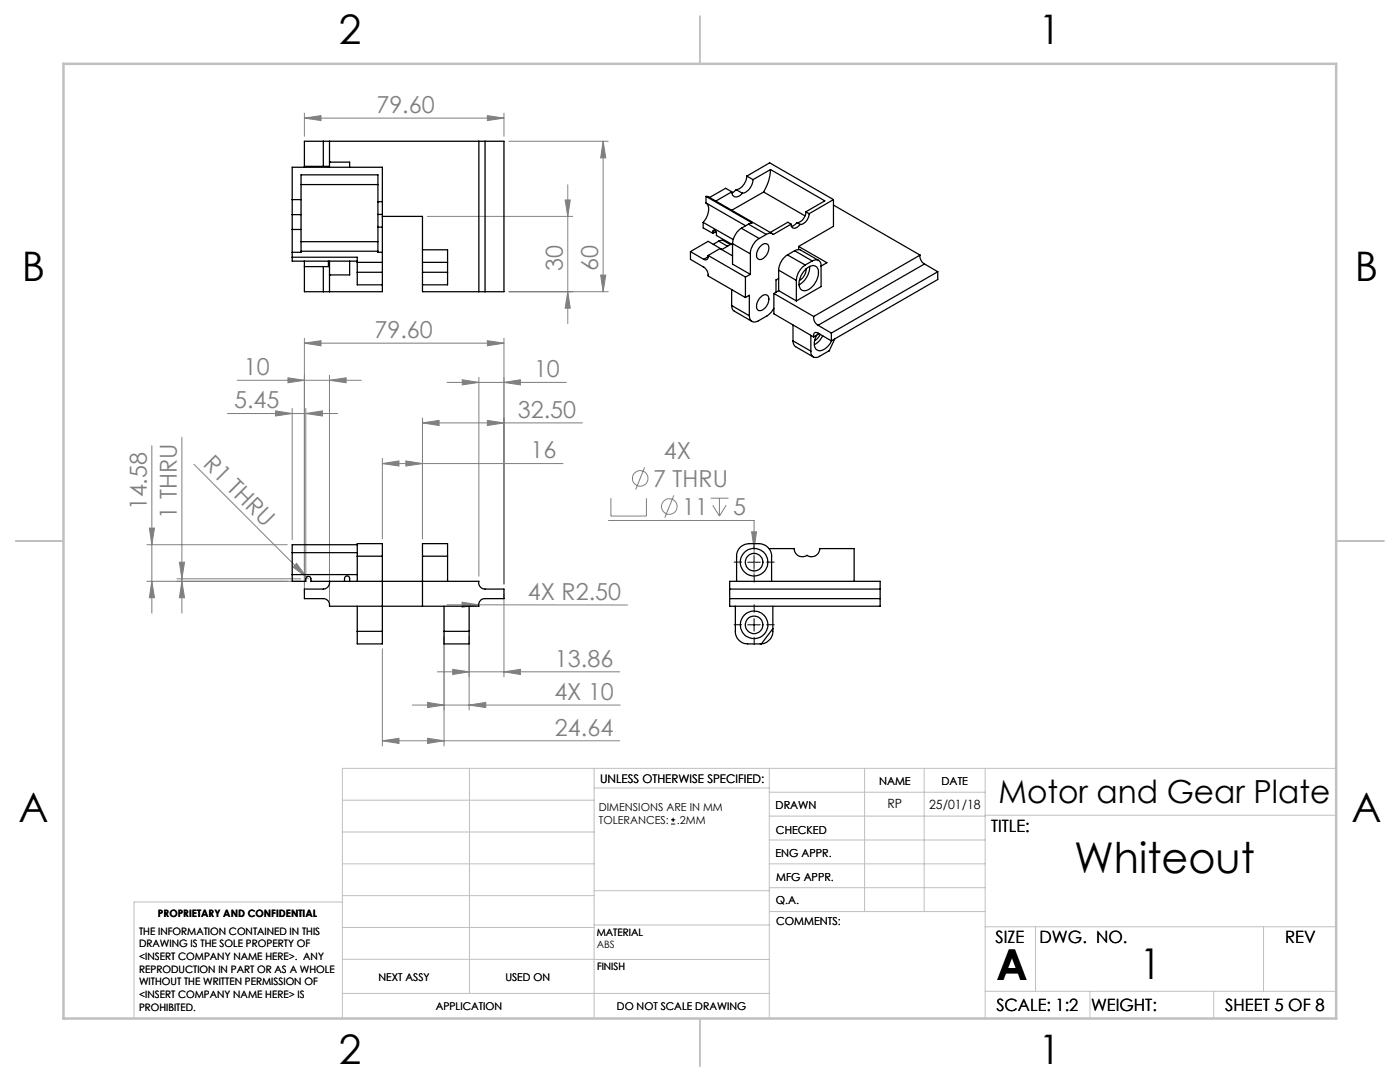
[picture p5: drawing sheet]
<svg xmlns="http://www.w3.org/2000/svg" width="279mm" height="216mm" viewBox="0 0 279 216" stroke-linecap="round" stroke-linejoin="round" font-family="sans-serif">
<g fill="none" stroke="#808080" stroke-width=".2">
<path d="M60.7 23.6l3.4-.5v1zM60.7 22.6v4.6M60.7 23.6h39.9M97.3 23.1l3.3 .5-3.3 .5zM100.6 22.6v4.6M101.6 28.2h19.8M112.8 39.9h1l-.5 3.3zM113.3 36.9v27.7M120.4 28.2v30M120.4 28.2l.5 3.3h-1zM85.3 43.2h29M101.6 58.2h19.8"/>
<path d="M113.3 58.2l.5 3.3h-1zM119.9 54.9h1l-.5 3.3zM47.3 75.9h24.8M57.5 75.4l3.2 .5-3.2 .5zM60.7 68.5l3.4-.5v1zM60.7 67.5v50.9M60.7 68.5h39.9M65.8 75.9l3.3-.5v1zM65.8 74.9v45.1M89.2 76.3h23.8M92.3 75.8l3.3 .5-3.3 .5zM95.6 75.3v39.7"/>
<path d="M97.3 68l3.3 .5-3.3 .5zM100.6 67.5v49M100.6 76.3l3.3-.5v1zM30.3 88.9v33.4M36.3 87.3v35M38.7 92.6l22.5 22.5M45.4 82.5h22M55 82l3.3 .5-3.3 .5zM58.3 81.5v26.2M61 82.5l3.3-.5v1zM61 81.5v33M76.3 92.5l3.3-.5v1z"/>
<path d="M76.3 91.5v16M76.3 92.5h36.1M81 92l3.3 .5-3.3 .5zM84.3 84.4l3.3-.5v1zM84.3 83.4v24.1M84.3 84.4h31.9M97.3 83.9l3.3 .5-3.3 .5zM121.9 99.4v3.6h7.1v-3.6M128.7 93.2l-1.8 4.5M134.5 98.8l-1.8 4.5M141.8 99.4h3.6M143.6 99.4v3.6"/>
<path d="M29.3 116h30.7M29.3 108.7h28M29.8 105.4h1l-.5 3.3zM30.3 116l.5 3.3h-1zM35.3 115.5h24.7M35.8 112.2h1l-.5 3.3zM36.3 116l.5 3.3h-1zM59.2 112.4l2 2.7-2.7-1.9zM61.2 115.1l.3 .4M100.6 118.5v16.6M121.4 103.9h29.1v11M142.2 100.8l1.4 2.2"/>
<path d="M144.9 100.8l-1.3 2.2M150 106.1h1l-.5 3.3zM76.3 129.5v19.3M87.3 134.1h36.4M88.6 127v21.8M89.2 120.7h36M90.3 133.6l3.3 .5-3.3 .5zM92.2 120.2l3.3 .5-3.3 .5zM93.6 127v14.7M100.6 134.1l3.3-.5v1zM76.3 147.8l3.3-.5v1zM76.3 147.8h47.4"/>
<path d="M82.3 140.7h41.5M85.3 147.3l3.3 .5-3.3 .5zM85.3 140.2l3.3 .5-3.3 .5zM93.6 140.7l3.3-.5v1z"/>
<circle cx="127.8" cy="95.5" r="1.55"/>
<circle cx="133.6" cy="101.1" r="1.55"/>
</g>
<path d="M149.2 112.2h2.5M150.5 110.9v2.5M149.2 124.7h2.5M150.5 123.4v2.5M133.9 164.4h.9M133.9 163.6h.9M134.3 163.2v.8" fill="none" stroke="#000" stroke-width=".2"/>
<path d="M148 112.2h-1.5M150.5 109.7v-1.5M150.5 114.7v1.5M153 112.2h1.5M148 124.7h-1.5M150.5 122.2v-1.5M150.5 127.2v1.5M153 124.7h1.5" fill="none" stroke="#000" stroke-width=".2" stroke-dasharray="15.2 1.3 1.3 1.3"/>
<g fill="none" stroke="#c0c0c0" stroke-width=".2">
<path d="M68.3 159.7h50.3M93.7 153.3v44.9M118.6 153.3v49.9M118.6 157.2h34.9M153.5 153.3v49.9M153.5 158.1h43.1M172.5 153.3v28.6M184.4 153.3v28.6M196.6 153.3v49.9M266.7 153.3h-198.4v49.9M68.3 178.7h50.3M68.3 172.4h50.3"/>
<path d="M68.3 166h50.3M68.3 180h-41.6v23.2M118.6 177.7h35M153.5 167.6h43.1M153.5 162.8h43.1M153.5 172.4h43.1M153.5 177.1h43.1M196.6 162.7h70.1M68.3 198.2h85.2M68.3 191.4l85.2 .1M68.3 185.1h50.3M118.6 184.6h35"/>
<path d="M153.6 181.9h43M196.6 197.8h70.1M196.6 184.9h70.1M206.7 184.9v12.9M217.5 197.8v5.4M242.2 197.8v5.4M252.2 184.9v12.9"/>
</g>
<path d="M139.7 3.2v9.5M3.1 107.9h9.6M266.7 107.9h9.5M139.7 203.2v9.6" fill="none" stroke="#c0c0c0" stroke-width=".25"/>
<path d="M12.7 12.7h254v190.5h-254z" fill="none" stroke="#c0c0c0" stroke-width=".5"/>
<g fill="#808080">
<path d="M59.2 112.4l2 2.7-2.7-1.9z"/>
<path d="M92.2 120.2l3.3 .5-3.3 .5z"/>
<path d="M100.6 76.3l3.3-.5v1zM92.3 75.8l3.3 .5-3.3 .5zM61 82.5l3.3-.5v1zM55 82l3.3 .5-3.3 .5zM93.6 140.7l3.3-.5v1zM85.3 140.2l3.3 .5-3.3 .5z"/>
<path d="M60.7 68.5l3.4-.5v1zM97.3 68l3.3 .5-3.3 .5zM57.5 75.4l3.2 .5-3.2 .5zM65.8 75.9l3.3-.5v1zM76.3 92.5l3.3-.5v1zM81 92l3.3 .5-3.3 .5zM84.3 84.4l3.3-.5v1zM97.3 83.9l3.3 .5-3.3 .5zM90.3 133.6l3.3 .5-3.3 .5zM100.6 134.1l3.3-.5v1zM76.3 147.8l3.3-.5v1zM85.3 147.3l3.3 .5-3.3 .5zM60.7 23.6l3.4-.5v1zM97.3 23.1l3.3 .5-3.3 .5zM150 106.1l.5 3.3 .5-3.3z"/>
<path d="M30.3 116l.5 3.3h-1zM29.8 105.4h1l-.5 3.3zM36.3 116l.5 3.3h-1zM35.8 112.2h1l-.5 3.3z"/>
<path d="M112.8 39.9h1l-.5 3.3zM113.3 58.2l.5 3.3h-1zM120.4 28.2l.5 3.3h-1zM119.9 54.9h1l-.5 3.3z"/>
</g>
<g fill="none" stroke="#000" stroke-width=".25">
<path d="M58.3 39.8v3M58.3 39.8v-6.4h18v6.9M58.3 39.8h1.8M60.1 39.8v3M60.1 39.8v-4.9h15.3v5.4M60.1 36.8h15.3M60.7 33.2h3.8M64.5 33.2h1v.2M64.5 28.2h1.3M64.5 28.2h-3.8v5.2M64.5 28.2v5M65.8 32.3h.1"/>
<path d="M65.8 28.2v5.2M65.8 32.3h4v1.1M65.8 28.2h29.8M95.6 28.2h1.2M95.6 28.2v30M96.8 28.2h3.8v30h-3.8M96.8 28.2v30M140.9 39.2l9.2 5.3-.7 .2M140.9 39.2l.5 .1 12.8 7.3M140.9 39.2v1.3M146.1 38.3a.95 .95 0 0 0 .5 1 .95 .95 0 0 0 1.2-.4l.4-.3M146.1 38.3l-1.3-.7-3.2 1.8"/>
<path d="M146.1 38.3l-3.2 1.8M146.9 37.9l-.8 .6M146.9 37.9l1.3 .7M149 35.1a2.96 2.96 0 0 1-2.1 2.8M149 35.1l4.6-2.6 12.7 7.3M149 35.1l1.3 .7M150.3 35.8a2.86 2.86 0 0 1-2.1 2.8M152.4 38.3l-6.3 3.6M152.4 38.3l8.3 4.8M153.8 33.8a9.1 9.1 0 0 1-1.4 4.5M153.8 33.8l10.8 6.3-3.8 2.2M153.8 33.8l-3.5 2"/>
<path d="M166.3 39.8v5.4l-6.9 4M166.3 39.8l-4.8 2.9M58.3 51.3h13v1.1M58.3 50.3v1M58.3 51.3v.8h13M58.3 42.8v3M58.3 45.8v4.5M58.3 42.8h1.8M58.3 45.8h1.8M60.1 42.8v3M60.1 45.8v4.5h-1.8M60.1 50.1h15.3"/>
<path d="M60.1 48.2h15.3M60.7 52.1v6.1h3.8M60.7 53.2h3.8M64.5 58.2h1.3M64.5 53.2v5M65.5 52.1v1.1h-1M65.8 54.9h.1M65.8 52.1v6.1M69.8 52.1v2.8h-4M71.3 54.3v2.5h5M71.3 52.4v1.9M71.3 52.4h5"/>
<path d="M71.3 54.3h5M75.4 40.3v2.5M75.4 42.8v2.5M75.4 45.3v5h.9M75.4 40.3h.9M75.4 42.8h.9M75.4 45.3h.9M76.3 50.3v2.1M76.3 54.3v2.5M76.3 40.3v2.5M76.3 42.8v2.5M76.3 43.2h8v6.6"/>
<path d="M76.3 45.3v5M76.3 52.4v1.9M76.3 56.8v1.4h-10.5M84.3 49.8h5v2.6M84.3 49.8v2.6M84.3 54.3v2.5M84.3 52.4v1.9M84.3 56.8v1.4h11.3M84.3 52.4h5M84.3 54.3h5M89.3 54.3v2.5h-5M89.3 52.4v1.9"/>
<path d="M95.6 58.2h1.2M137.8 50.2v1.6l2.6 1.5a1.95 1.95 0 0 1 .9 1.8l7.5 4.3M137.8 50.2l2.6 1.6M140.3 44.4l6 3.4M140.3 44.4v1.1l2 1.1M140.9 40.5a1.99 1.99 0 0 1 .3 2.4l-.9 1.5M140.9 40.5l7.9 4.5M141.3 51.2a.55 .55 0 0 1-.2 .6 .55 .55 0 0 1-.7 0M141.3 51l7.5 4.3M141.3 51v.2M141.3 51l2.4-1.4 2.5 1.4M141.3 51.2l-.9 .6"/>
<path d="M142.3 46.2v-.1a.46 .46 0 0 1 .5 0 .46 .46 0 0 1 .2 .5v.4l3.2 1.8M142.3 46.2v.4M142.6 46l-.3 .2M142.9 46.2l-.6 .4M143.4 48.1l.9-.2 1.5 .9M143.4 48.1l-1.1 .7M143.4 48.1l1.8 1M144 49.7l.1 .1M144 49.7l-2.7-1.5-3.5 2M144 49.7h-.1M145.9 48.7l-1.9 1.1M146 57.8v3.2"/>
<path d="M146.2 48.6l3.6 2.1M146.2 48.6v4.1l3.6 2.1M148 45.5a4.1 4.1 0 0 0-1.8 3.1M148 45.5l3.5 2.1M148.8 59.4l.7-.5v4.1M148.8 55.3v4.1M149.4 44.7l-1.4 .8M149.4 44.7l3.5 2.1M149.8 54.8l-1 .5M149.8 50.7v4.1M151.5 47.6a3.7 3.7 0 0 0-1.7 3.1M151.6 49.3a1.07 1.07 0 0 1 1.7-.4 2.31 2.31 0 0 1-1.7 2.9 1.02 1.02 0 0 1-.5-1.6z"/>
<path d="M151.8 59.3a.91 .91 0 0 1 1.2-.4 .91 .91 0 0 1 .4 1.2 1.94 1.94 0 0 1-2.1 1.8 1.89 1.89 0 0 1 .5-2.6zM152.9 46.8l-1.4 .8M154.4 58.6l8 4.5M154.4 58.6v4l8 4.6M155.4 58l-1 .6M155.4 58l3.5 2M155.4 53.9l3.5 2.1M155.4 53.9v4.1M155.4 55.6l-.5 .2v2.5M157.2 50.9a3.9 3.9 0 0 0-1.8 3M157.2 50.9l3.5 2M157.9 44.7l-3.6 2.1a1.12 1.12 0 0 0-1.4 0"/>
<path d="M157.9 44.7a.78 .78 0 0 0 .5 .9 .78 .78 0 0 0 .9-.5l.4-.3M157.9 44.7l-.7-.4-3.5 2.1M158.6 50l.6-.2h.5l3.7 2.2M158.6 50l3.5 2.1M158.6 50l-1.4 .9M158.9 56v4M159 44.4l-.5 .5-.6 .3M159 44.4l.7 .4M159.4 49.2l5.6 3.2-1.1 .7M159.4 49.2v.6M160.7 52.9a4.1 4.1 0 0 0-1.8 3.1M160.8 53.7a1.65 1.65 0 0 1 2.2-.4 3.4 3.4 0 0 1-1.1 4.1 1.45 1.45 0 0 1-2.2 .2 3.5 3.5 0 0 1 1.1-3.9z"/>
<path d="M160.8 42.3a2.08 2.08 0 0 1-1.8 2.1M160.8 42.3l.7 .4M160.9 53.7a2.58 2.58 0 0 1-1.4 2.3M161.5 42.7a2.08 2.08 0 0 1-1.8 2.1M161.6 53.2a4.2 4.2 0 0 1-2.1 3.6M162.1 52.1a1.08 1.08 0 0 1 1.2-.1 1.08 1.08 0 0 1 .6 1.1M162.1 52.1l-1.4 .8M163.9 53.1v4.1l-5 2.8M166.3 40.9l17.3 10M183.6 50.9a1.7 1.7 0 0 0 .9 1.8M183.6 50.9l-21.2 12.2M184.5 52.7l-21.2 12.2"/>
<path d="M184.5 52.7l2.6 1.5M187.1 54.2v1.6l-21.2 12.2M187.1 54.2l-21.2 12.3M146 61l.2 .7 .2 .3 3.7 2.1M146 61l3.5 2M154.4 61.5l-.4 .7-.7 .7-2 1.1a1.1 1.1 0 0 1-1.2 .1 1.1 1.1 0 0 1-.6-1.1M158.3 68l.1 .7 .2 .4 3.7 2.1M158.3 68l3.5 2.1M158.3 64.8v3.2M161.8 66.9v3.2M162.4 63.1a1.85 1.85 0 0 0 .9 1.8M162.4 67.2a.6 .6 0 0 1 .1-.7 .6 .6 0 0 1 .8 0l2.6 1.5"/>
<path d="M163 66.9a2.44 2.44 0 0 0 0 2.9 2 2 0 0 0 2.5-1l.5-.8M163.3 64.9l2.6 1.6M163.5 66.6l-1.1 .6M163.7 66.7l-.5 .8-.6 .4M164.2 67a3.8 3.8 0 0 1-1.7 1.8M165.9 66.5v1.5M166.6 67.6l-1.1 2.4-1.9 1.1a1.06 1.06 0 0 1-1.3 .1 1.06 1.06 0 0 1-.5-1.1M58.3 114.7v1.3h2.7v-.5a.51 .51 0 0 1 .5-.5 .51 .51 0 0 1 .6 .5v.5h33.5a1.29 1.29 0 0 0 1.2 1.5h3.8v2h-3.8a1.24 1.24 0 0 0-1.2 1.5h-29.8a1.25 1.25 0 0 0-1.3-1.5h-3.8v-2h3.8a1.3 1.3 0 0 0 1.3-1.5M58.3 110.3v4.4M58.3 114.7h13M58.3 110.3h13M68.8 116v-.6a.51 .51 0 0 1 .5-.5 .51 .51 0 0 1 .5 .5v.6"/>
<path d="M71.3 111v-2.5h5v2.5M71.3 111v5M71.3 111h5M71.3 108.7h-13v1.6M76.3 111v15M84.3 111v-2.5h5v2.5M84.3 111v10M84.3 111h5M89.3 111v5M145.6 117.5v-1.5h30v1.5M145.6 119.5v1.5h30v-1.5M145.6 117.5h30"/>
<path d="M145.6 119.5h30M145.6 117.5v2M147 116v-5a2.47 2.47 0 0 1 2.5-2.5h2a2.53 2.53 0 0 1 2.5 2.5v5M153.5 109.5h5a1.61 1.61 0 0 0 .9 1.4 1.61 1.61 0 0 0 1.6-.1 1.62 1.62 0 0 0 2.6-1.3h6.9v6.5M175.6 117.5v2M71.3 126v2.5h5v-2.5M71.3 126h5M71.3 121v5M88.6 126v2.5h5v-2.5M88.6 126h5M88.6 121v5M93.6 121v5"/>
<path d="M146.8 121v5a2.47 2.47 0 0 0 2.4 2.5h2.7M154.2 121v5a2.55 2.55 0 0 1-2.3 2.5M154.2 125.4l-2.3 3.1"/>
<circle cx="150.5" cy="112.2" r="2.76"/>
<circle cx="150.5" cy="112.2" r="1.76"/>
<circle cx="150.5" cy="124.7" r="2.75"/>
<circle cx="150.5" cy="124.7" r="1.76"/>
</g>
<g font-size="8.5">
<text x="214.3" y="174.2">Whiteout</text>
<text x="198.9" y="195.5">A</text>
<text x="227.5" y="195.4">1</text>
</g>
<g font-size="8.1">
<text x="67.6" y="8.9">2</text>
<text x="207.3" y="8.9">1</text>
<text x="4.4" y="56.2">B</text>
<text x="270.4" y="56.2">B</text>
<text x="3.7" y="164.1">A</text>
<text x="269.7" y="164.1">A</text>
<text x="67.6" y="212.4">2</text>
<text x="207.3" y="212.4">1</text>
</g>
<text font-size="6.3" x="199.3" y="160.2">Motor and Gear Plate</text>
<g font-size="4.7" fill="#808080">
<text x="75.1" y="22.5">79.60</text>
<text x="112.3" y="54.1" transform="rotate(-90 112.3 54.1)">30</text>
<text x="119.4" y="54.1" transform="rotate(-90 119.4 54.1)">60</text>
<text x="74.7" y="67.5">79.60</text>
<text x="48.7" y="74.9">10</text>
<text x="106.6" y="75.3">10</text>
<text x="46.7" y="81.5">5.45</text>
<text x="103.3" y="83.4">32.50</text>
<text x="40.3" y="92.8" transform="rotate(45 40.3 92.8)">R1 THRU</text>
<text x="105.9" y="91.5">16</text>
<text x="132.5" y="91.6">4X</text>
<text x="29.3" y="101.9" transform="rotate(-90 29.3 101.9)">14.58</text>
<text x="130.3" y="97.2">7 THRU</text>
<text x="35.3" y="103.5" transform="rotate(-90 35.3 103.5)">1 THRU</text>
<text x="136.2" y="102.8">11</text>
<text x="146.3" y="102.8">5</text>
<text x="105.3" y="119.7">4X R2.50</text>
<text x="110.8" y="133">13.86</text>
<text x="110.6" y="139.6">4X 10</text>
<text x="110.8" y="146.8">24.64</text>
</g>
<g font-size="3.4">
<text x="197.8" y="166">TITLE:</text>
<text x="198.7" y="188.1">SIZE</text>
<text x="207.5" y="188.1">DWG. NO.</text>
<text x="256.5" y="188.2">REV</text>
<text x="198.8" y="201.7">SCALE: 1:2</text>
<text x="217.7" y="201.8">WEIGHT:</text>
<text x="244.5" y="201.7">SHEET 5 OF 8</text>
</g>
<g font-size="2.5">
<text x="177.1" y="161.3">RP</text>
<text x="185.4" y="161.4">25/01/18</text>
</g>
<text font-size="2.4" x="119.8" y="156.2">UNLESS OTHERWISE SPECIFIED:</text>
<g font-size="2.2">
<text x="119.5" y="161.8">DIMENSIONS ARE IN MM</text>
<text x="154.8" y="161.4">DRAWN</text>
<text x="175.4" y="156.6">NAME</text>
<text x="187.9" y="156.7">DATE</text>
<text x="119.5" y="164.4">TOLERANCES:</text>
<text x="135.1" y="164.4">.2MM</text>
<text x="154.9" y="166.3">CHECKED</text>
<text x="154.8" y="171">ENG APPR.</text>
<text x="154.9" y="175.7">MFG APPR.</text>
<text x="154.9" y="180.4">Q.A.</text>
<text x="154.9" y="184.6">COMMENTS:</text>
</g>
<g font-size="2.1">
<text x="75.5" y="195.7">NEXT ASSY</text>
<text x="100.9" y="195.7">USED ON</text>
<text x="86.9" y="201.5">APPLICATION</text>
<text x="123.1" y="201.6">DO NOT SCALE DRAWING</text>
</g>
<g font-size="2">
<text x="31.5" y="182.9">PROPRIETARY AND CONFIDENTIAL</text>
<text x="27.8" y="186.5">THE INFORMATION CONTAINED IN THIS</text>
<text x="27.8" y="189">DRAWING IS THE SOLE PROPERTY OF</text>
<text x="27.8" y="191.6">&lt;INSERT COMPANY NAME HERE&gt;. ANY</text>
<text x="119.1" y="186.7">MATERIAL</text>
<text x="119.1" y="189.2">ABS</text>
<text x="27.8" y="194.1">REPRODUCTION IN PART OR AS A WHOLE</text>
<text x="27.8" y="196.6">WITHOUT THE WRITTEN PERMISSION OF</text>
<text x="119.1" y="193.5">FINISH</text>
<text x="27.8" y="199.1">&lt;INSERT COMPANY NAME HERE&gt; IS</text>
<text x="27.8" y="201.7">PROHIBITED.</text>
</g>
</svg>
